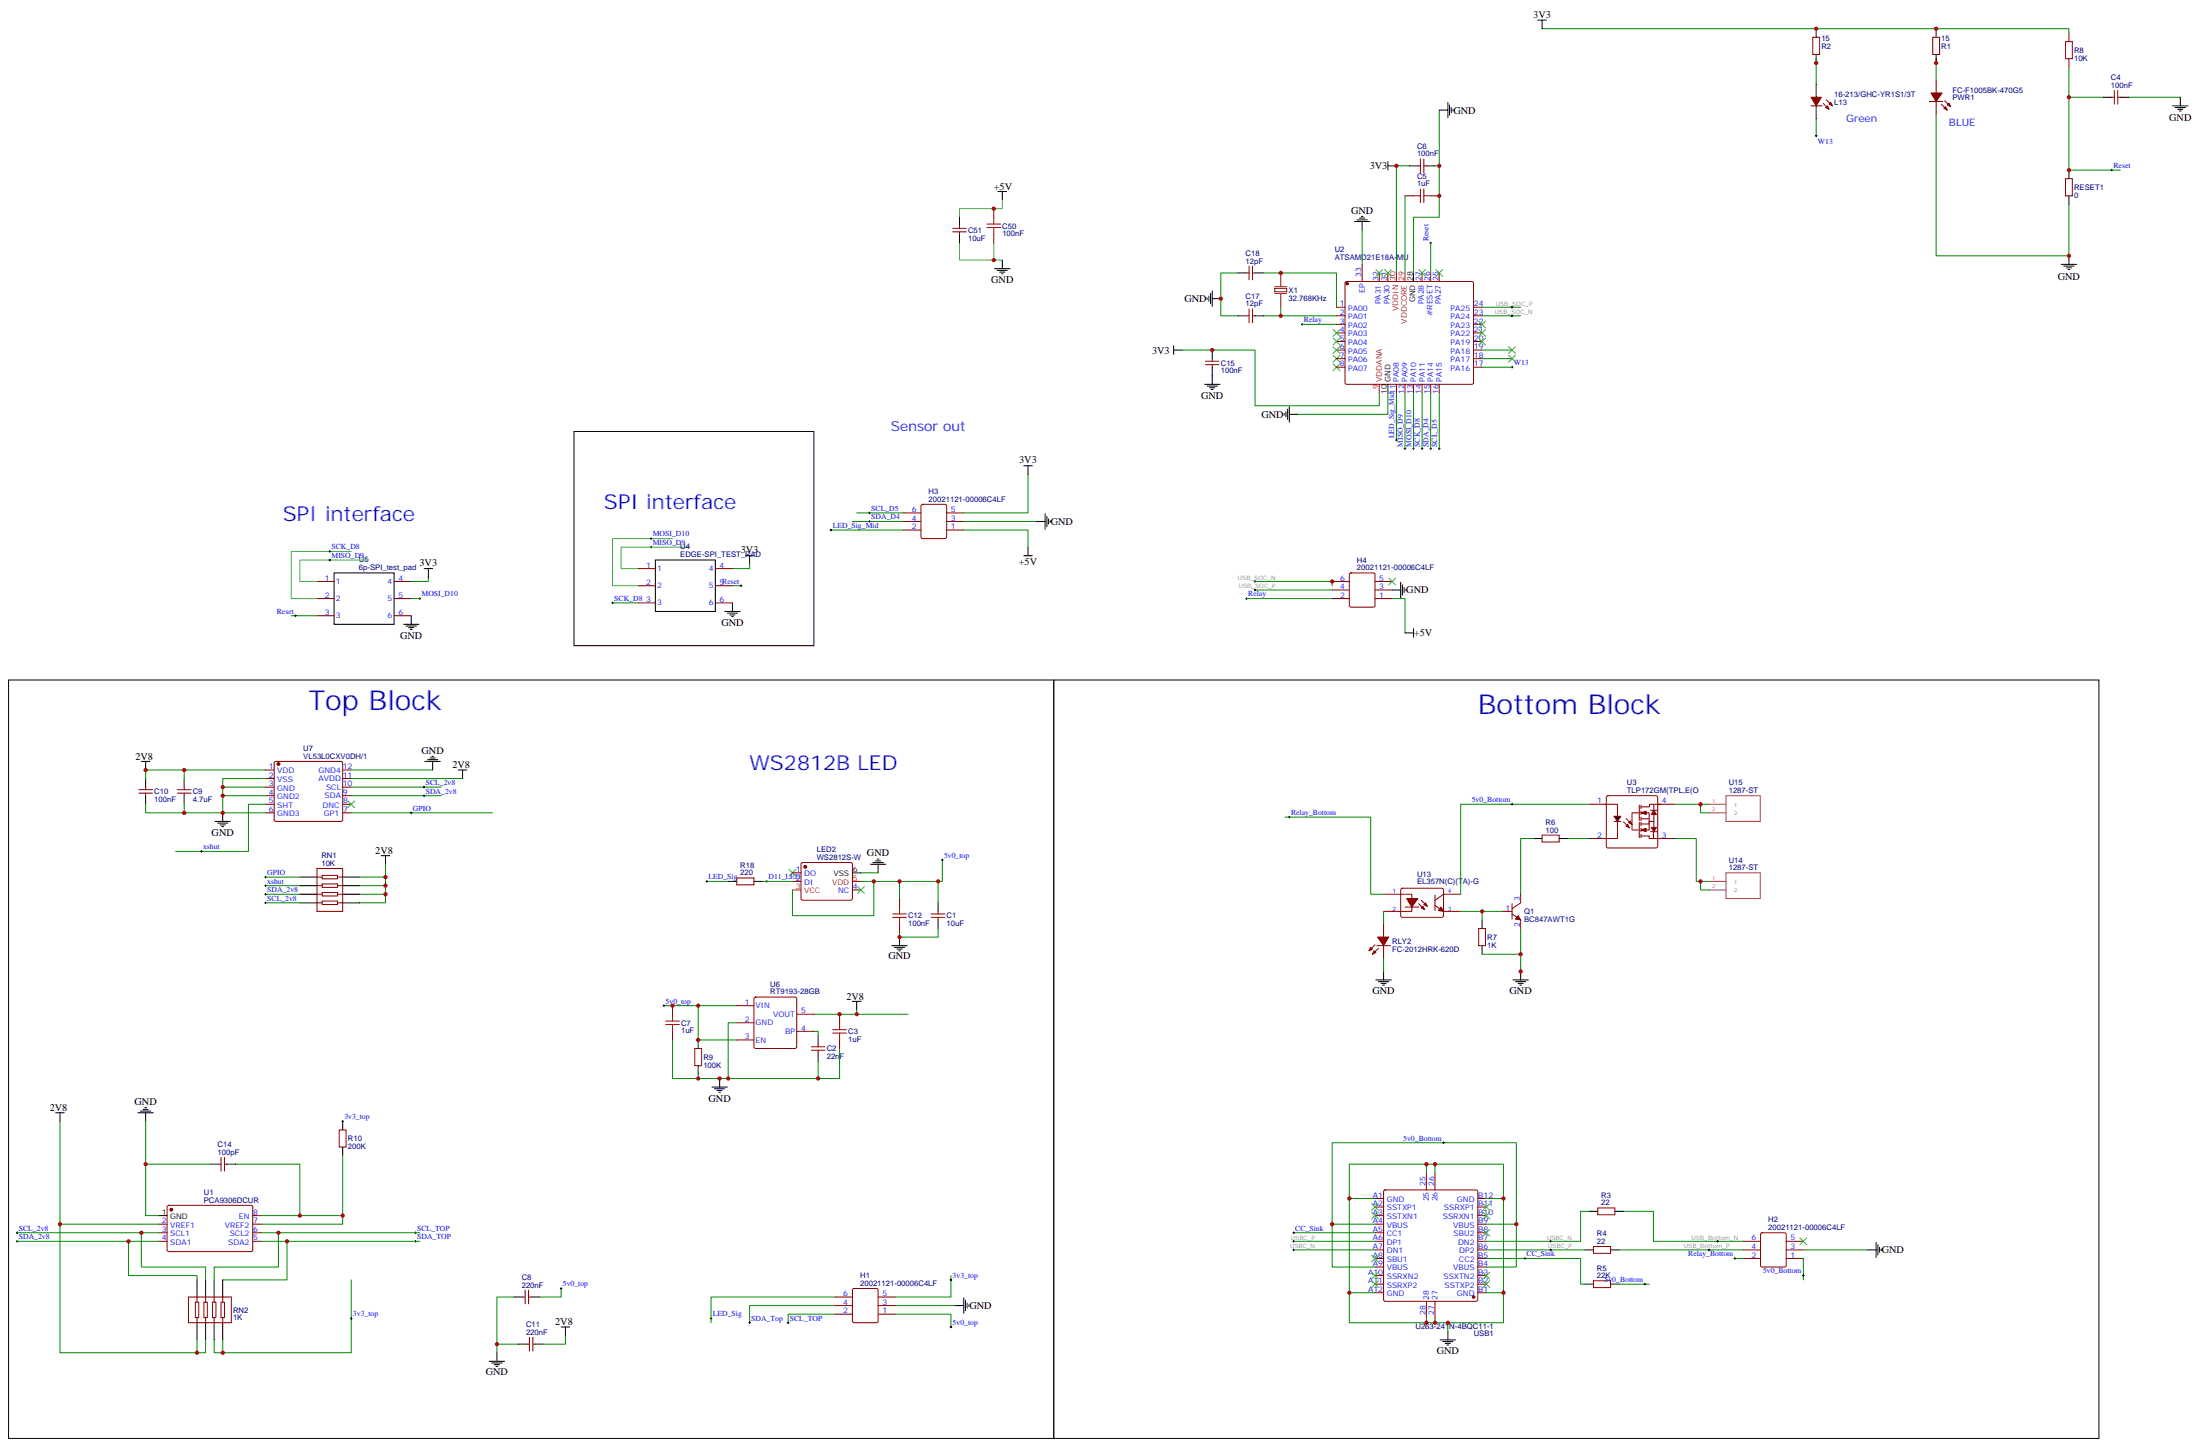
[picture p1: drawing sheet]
<svg xmlns="http://www.w3.org/2000/svg" width="906mm" height="596mm" viewBox="0 0 906 596" stroke-linecap="round" stroke-linejoin="round" font-family="sans-serif">
<g fill="none" stroke="#000" stroke-width=".41">
<path d="M633.2 8.3h3.6M635 8.3v3.5M747.9 11.8v3.5M797.3 11.8v3.5M747.9 22.4v3.5M747.9 34.7v5.3M797.3 22.4v3.5M592.7 45.3h3.5M596.2 42.2v6.3M596.9 43.2v4.2M597.6 44.3v2.1M598.3 45v.7"/>
<path d="M747.5 55.9h.7M747.9 43.6v5.3M747.9 55.6v.7M866.1 40h3.5M873.1 40h3.6M894.6 43.6h6.4M895.7 44.3h4.2M896.8 45h2.1M897.5 45.7h.7M897.8 40v3.6M411 78.8h3.5M412.7 78.8v3.6"/>
<path d="M571.5 66.5v3.5M571.5 68.3h3.5M580.3 68.3h3.5M587.4 68.3h3.5M852 70v3.6M869.2 70h.7M869.6 69.7v.7M395.1 89.4v3.6M395.1 96.5v3.5M557.7 91.2h6.4M558.8 90.5h4.2M559.9 89.8h2.1"/>
<path d="M560.6 89.1h.7M560.9 91.2v3.5M589.1 99.7v.7M852 80.6v3.5M409.6 110.6h6.3M410.6 111.3h4.3M411.7 112h2.1M412.4 112.7h.7M412.7 107.1v3.5M499.2 119.8v6.3M509.8 112.4h3.5M516.8 112.4h3.5"/>
<path d="M582.1 112.4v3.5M588.8 100h.7M848.8 108.8h6.3M849.8 109.5h4.3M850.9 110.2h2.1M851.6 110.9h.7M852 105.3v3.5M497.1 122.6v.7M497.8 121.9v2.1M498.5 120.8v4.3M499.2 122.9h3.5M509.8 130h3.5"/>
<path d="M516.8 130h3.5M535.9 133.5h.7M536.2 133.2v.7M622.3 130h.7M622.3 126.5h.7M622.7 126.1v.7M622.7 129.6v.8M483.3 144.1h3.5M483.3 142.3v3.6M496 158.2h6.4M497.1 158.9h4.2M498.1 159.6h2.1"/>
<path d="M499.2 144.1v3.5M499.2 151.2v7M571.5 158.2v3.5M622.3 151.2h.7M622.7 150.8v.7M236.4 177.6h98.7v88.2h-98.7zM498.8 160.3h.7M528.8 170.2v.7M529.5 169.5v2.1M530.2 168.5v4.2M530.9 167.4v6.3M530.9 170.6h3.6"/>
<path d="M421.6 191.7h3.5M423.3 191.7v3.6M574.7 181.2h.7M575 180.8v.7M578.2 184.7h.7M578.6 184.3v.7M581.7 184.7h.7M582.1 184.3v.7M585.3 184.7h.7M585.6 184.3v.7M588.8 184.7h.7M589.1 184.3v.7"/>
<path d="M592.3 184.7h.7M592.7 184.3v.7M341.8 218.2h.7M342.2 217.8v.7M357.7 211.1h.7M357.7 214.7h.7M358.1 210.8v.7M358.1 214.3v.7M426.9 214.7h3.5M430.4 211.5v6.3M431.1 212.5v4.3M431.8 213.6v2.1"/>
<path d="M432.5 214.3v.7M135.5 230.5h.7M135.5 227h.7M135.8 226.7v.7M135.8 230.2v.7M137.6 235.8h24.7v21.2h-24.7zM174.6 234.1h3.6M176.4 234.1v3.5M267.8 225.2h.7M267.8 221.7h.7M268.1 221.4v.7M268.1 224.9v.7"/>
<path d="M269.9 230.5h24.7v21.2h-24.7zM306.9 228.8h3.5M308.7 228.8v3.5M421.6 228.8h3.5M423.3 225.2v3.6M516.5 239.4h.7M516.8 239v.7M576.8 239.7v6.4M121.4 253.5h.7M121.7 253.1v.7M166.2 257h6.3M167.2 257.7h4.2"/>
<path d="M168.3 258.4h2.1M169 259.1h.7M169.3 253.5v3.5M172.5 246.4h.7M172.9 246.1v.7M251.9 248.2h.7M252.2 247.8v.7M298.4 251.7h6.4M299.5 252.4h4.2M300.6 253.1h2.1M301.3 253.8h.7M301.6 248.2v3.5"/>
<path d="M304.8 241.1h.7M305.2 240.8v.7M512.9 246.4h.7M513.3 246.1v.7M516.5 242.9h.7M516.8 242.5v.7M573.3 242.9h3.5M577.5 240.8v4.2M578.2 241.8v2.1M578.9 242.5v.7M582.1 258.8v3.5M3.5 279.9h430.4v312.2h-430.4z"/>
<path d="M433.9 279.9h430.4v312.2h-430.4zM578.6 260.5h3.5M58.2 313.4h3.5M60 313.4v3.6M175 313.4h6.3M176 312.7h4.3M177.1 312h2.1M177.8 311.3h.7M178.2 313.4v3.6M188.7 317h3.6M190.5 317v3.5M60 320.5v3.5"/>
<path d="M60 327.6v3.5M75.8 320.5v3.5M75.8 327.6v3.5M88.5 338.1h6.4M89.6 338.8h4.2M90.7 339.5h2.1M91.7 334.6v3.5M169 334.6h.7M169.3 334.3v.7M174.3 324h.7M174.3 327.6h.7M174.6 323.7v.7"/>
<path d="M174.6 327.2v.7M530.6 336.4h.7M530.9 336v.7M622.3 331.1h.7M622.7 330.7v.7M82.5 350.5h.8M82.9 350.1v.7M91.4 340.3h.7M157 352.2h3.5M158.7 352.2v3.6M351 359.3h3.5M358.4 355.8h6.4"/>
<path d="M359.5 355.1h4.2M360.5 354.4h2.2M361.2 353.7h.7M361.6 355.8v3.5M387.7 354h.7M388.1 353.7v.7M631.5 345.2h3.5M642.1 345.2h3.5M109 371.7h.7M109 368.1h.7M109 364.6h.7M109 361.1h.7"/>
<path d="M109.4 360.7v.7M109.4 364.2v.7M109.4 367.8v.7M109.4 371.3v.7M123.5 371.7h7M123.5 368.1h7M123.5 364.6h7M123.5 361.1h7M141.1 371.7h7.1M141.1 368.1h7.1M141.1 364.6h7.1M141.1 361.1h7.1"/>
<path d="M290.7 362.8h.7M291 362.5v.7M299.9 362.8h3.5M310.4 362.8h3.6M315.4 362.8h.7M315.7 362.5v.7M386.3 371.7v3.5M386.3 378.7v3.5M610.3 378.7v3.5M367.2 389.3h6.4M368.3 390h4.2M369.4 390.7h2.1"/>
<path d="M370.1 391.4h.7M370.4 385.8v3.5M569.7 399.9v3.5M610.3 389.3v3.5M626.2 399.9v3.5M273 414h.8M273.4 413.6v.7M351 412.2h3.5M352.8 412.2v3.5M566.6 403.4h6.3M567.6 404.1h4.3M568.7 404.8h2.1"/>
<path d="M569.4 405.5h.7M623 403.4h6.4M624.1 404.1h4.2M625.1 404.8h2.1M625.8 405.5h.7M287.5 428.1v3.5M287.5 438.7v3.5M336.9 426.3v3.6M336.9 433.4v3.5M22.9 458.1h3.6M24.7 458.1v3.5M56.8 458.1h6.3"/>
<path d="M57.9 457.4h4.2M58.9 456.7h2.1M59.6 456h.7M60 458.1v3.5M293.2 447.5h6.3M294.2 448.2h4.2M295.3 448.9h2.1M296 449.6h.7M296.3 444v3.5M86.4 479.2h3.6M93.5 479.2h3.5M140.8 461.6h.7"/>
<path d="M141.1 461.3v3.8M141.1 472.2v3.5M594.1 470.4h.7M594.4 470.1v.7M654.4 498.7h3.5M665 498.7h3.5M6.7 511h.7M6.7 507.5h.7M7.1 507.1v.7M7.1 510.6v.8M65.3 500.4h3.5M170.7 511h.7"/>
<path d="M170.7 507.5h.7M171.1 507.1v.7M171.1 510.6v.8M532.3 514.5h.7M532.3 511h.7M532.3 507.5h.7M532.7 507.1v.7M532.7 510.6v.8M532.7 514.2v.7M627.6 518.1h.7M627.9 517.7v.7M638.2 514.5h.7"/>
<path d="M638.2 511h.7M638.5 510.6v.8M638.5 514.2v.7M652.6 514.5h3.6M663.2 514.5h3.5M703.4 514.5h.7M703.8 514.2v.7M707 511h.7M707.3 510.6v.8M714 518.1h.7M714.4 517.7v.7M769.1 514.5h3.5"/>
<path d="M772.6 511.4v6.3M773.3 512.4v4.2M774 513.5v2.1M774.7 514.2v.7M81.1 526.9v7M84.7 526.9v7M88.2 526.9v7M91.7 526.9v7M211.7 533.9h3.5M218.7 533.9h3.5M230.7 530.4h.7M231.1 530v.8"/>
<path d="M391.2 526.9h.7M391.6 526.5v.7M393.3 537.5h3.6M396.9 534.3v6.3M397.6 535.3v4.3M398.3 536.4v2.1M399 537.1v.7M652.6 528.6h3.6M663.2 528.6h3.5M677 528.6h.7M677.3 528.3v.7M742.2 525.1h.7"/>
<path d="M742.6 524.8v.7M81.1 544.5v7.1M84.7 544.5v7.1M88.2 544.5v7.1M91.7 544.5v7.1M144.3 542.7h.7M144.6 542.4v.7M204.6 556.9v3.5M213.4 553.3h3.6M220.5 553.3h3.5M231.1 546.3h3.5M232.8 546.3v3.5"/>
<path d="M292.5 542.7h.7M292.8 542.4v.7M308.3 544.5h.7M308.7 544.2v.7M324.2 544.5h.7M324.6 544.2v.7M391.2 546.3h.7M391.6 545.9v.7M593 551.6h6.4M594.1 552.3h4.2M595.1 553h2.2M595.8 553.7h.7"/>
<path d="M596.2 548v3.6M201.4 560.4h6.4M202.5 561.1h4.2M203.6 561.8h2.1M204.3 562.5h.7"/>
</g>
<g fill="none" stroke="#008700" stroke-width=".41">
<path d="M635 11.8h217v1.8M747.9 24.2v10.5M797.3 24.2v8.8M852 27.7v12.3h14.1M592.7 45.3v23M747.9 48.9v7M797.3 47.1v58.2h54.7v-21.2M852 40v30h21.1M876.7 40h21.1M580.3 68.3h-5.3v44.1M590.9 68.3h1.8v21.1h-10.6v23M560.9 94.7v14.1"/>
<path d="M578.6 80.6v31.8M509.8 112.4h-7.1v17.6h7.1M520.3 112.4h30v14.1M589.1 100v12.4M520.3 130h30M527.4 126.5v3.5M536.2 133.5h14.1M610.3 130h15.9M610.3 126.5h15.9M486.8 144.1h30v22.9h51.2v-5.3M610.3 144.1h12.4M610.3 147.6h12.4"/>
<path d="M610.3 151.2h12.4M571.5 161.7v8.9h-37M575 161.7v19.5M578.6 161.7v23M582.1 161.7v23M585.6 161.7v23M589.1 161.7v23M592.7 161.7v23M423.3 195.3v15.8h-26.4M342.2 218.2h30M351 214.7h21.2M352.8 211.1h19.4"/>
<path d="M396.9 218.2h26.4v7M396.9 214.7h30M176.4 237.6v1.8h-7.1M308.7 232.3v1.8h-7.1M516.8 239.4h31.8v1.7M119.9 253.5h10.6M169.3 246.4h3.6M252.2 248.2h10.6M301.6 241.1h3.6M513.3 246.4h35.3M516.8 242.9h31.8M573.3 246.4h5.3v14.1"/>
<path d="M75.8 317v3.5M109.4 317h-49.4v3.5M144.6 317h33.6M60 331.1v3.5h31.7M75.8 331.1v3.5M91.7 327.6h17.7M91.7 324h17.7M109.4 320.5h-17.7v14.1h17.7M109.4 331.1h-7.1v19.4h-30M144.6 334.6h58.2M144.6 327.6h37.1M144.6 324h37.1"/>
<path d="M144.6 320.5h45.9M529.2 336.4h35.2v31.7h5.3M654.4 331.1h-52.9v37M689.7 331.1h14.1M700.3 331.1v3.5h3.5M158.7 355.8v5.3h-10.5M354.5 359.3h7.1M388.1 354v8.8h-33.6M631.5 345.2h-5.3v22.9M645.6 345.2h8.8M689.7 345.2h8.8v17.6h5.3M109.4 371.7h14.1"/>
<path d="M109.4 368.1h14.1M109.4 364.6h14.1M109.4 361.1h14.1M158.7 368.1v3.6h-10.5M158.7 364.6v3.5h-10.5M158.7 361.1v3.5h-10.5M291 362.8h8.9M314 362.8h12.3M359.8 362.8v14.1h-33.5v-10.5M370.4 362.8v7.1M386.3 362.8v8.9M569.7 375.2v5.3"/>
<path d="M601.5 375.2h17.6M610.3 375.2v3.5M700.3 362.8v3.6h3.5M386.3 382.2v3.6h-15.9v-1.8M569.7 394.6v5.3M610.3 392.8h15.9M626.2 382.2v18M273.4 414h14.1v14.1h15.9M287.5 414h15.9M335.1 417.5h17.7M352.8 415.7v1.8h21.1M276.9 428.1v15.9h10.6v-1.8"/>
<path d="M303.4 421h-3.5v23M335.1 424.6h1.8v1.7M336.9 436.9v7.1M345.7 431.6v12.4h-58.2M24.7 461.6v42.3h40.6M60 461.6v38.8h5.3M60 479.2h26.4M97 479.2h26.5v21.2h-15.9M141.1 475.7v28.2h-33.5M587.4 479.2v3.6M590.9 479.2v3.6M555.6 493.4h10.6"/>
<path d="M612.1 493.4h7v38.8M619.1 493.4v-14.2h-63.5v65.3h63.5v-12.3h-7M654.4 498.7h-3.5v12.3h-38.8M668.5 498.7h12.4v12.3h37M7.1 507.5h58.2M7.1 511h58.2M24.7 503.9v53h60v-5.3M52.9 511v14.1h28.2v1.8M58.2 507.5v14.1h26.5v5.3M107.6 507.5h65.3M107.6 511h65.3M114.7 507.5v14.1h-26.5v5.3"/>
<path d="M118.2 511v15.9h-26.5M123.5 500.4h17.6M532.7 507.5h33.5M532.7 514.5h33.5M532.7 511h33.5M548.6 503.9v17.7h17.6M566.2 503.9h-17.6v-33.5h75.8v33.5h-12.3M612.1 514.5h40.5M612.1 518.1h38.8v10.5h1.7M624.4 503.9v17.7h-12.3M666.7 514.5h51.2M714.4 518.1h3.5"/>
<path d="M742.6 514.5h26.5M742.6 518.1v8.8M144.6 526.9v30h-56.4v-5.3M211.7 533.9h-7.1v19.4M231.1 530.4v3.5h-8.9M344 537.5h-35.3v7M344 533.9h-51.2v10.6M368.7 537.5h24.6M391.6 525.1v8.8h-22.9M555.6 532.2h10.6M666.7 528.6h12.4M81.1 551.6v5.3"/>
<path d="M91.7 551.6v5.3M213.4 553.3h-8.8v3.6M232.8 549.8v3.5h-8.8M344 541h-19.4v3.5M368.7 541h22.9v5.3M587.4 542.7v1.8M590.9 542.7v1.8M596.2 544.5v3.5"/>
</g>
<g fill="none" stroke="#870000" stroke-width=".41">
<path d="M746.5 15.3h2.8v7.1h-2.8zM795.9 15.3h2.8v7.1h-2.8zM852 13.6v3.5M797.3 33v5.3M852 24.2v3.5M870.7 37.2v5.7M872.1 37.2v5.7M745.8 43.6h4.6M750.7 42.5l2.5 2.5M752.1 41.1l2.5 2.5M794.5 41.8h5.6M797.3 41.8v5.3"/>
<path d="M799.4 42.9l2.5 2.4M800.8 41.5l2.5 2.4M869.6 40h1.1M872.1 40h1M583.8 68.3h1.1M584.9 65.4v5.7M586.3 65.4v5.7M586.3 68.3h1.1M850.5 73.6h2.9v7h-2.9zM392.3 95.4h5.6M392.3 94h5.6M395.1 93v1"/>
<path d="M395.1 95.4v1.1M409.2 85.9v3.5M409.2 96.5v3.5M578.6 80.6h3.5M589.1 80.6h3.6M513.3 112.4h1M514.3 109.5v5.7M515.8 109.5v5.7M515.8 112.4h1M524.9 118.7h5v1.4h-5zM554.1 116.1l.5-.2 52 .2 .2 41.4-.3 .5-51.9 .2-.5-.2-.2-41.4zM560.9 108.8v7.1"/>
<path d="M568 112.4v3.5M571.5 112.4v3.5M585.6 112.4v3.5M589.1 112.4v3.5M592.7 112.4v3.5M513.3 130h1M514.3 127.2v5.6M515.8 127.2v5.6M515.8 130h1M550.3 130h3.6M550.3 126.5h3.6M550.3 133.5h3.6"/>
<path d="M550.3 137.1h3.6M606.8 130h3.5M606.8 126.5h3.5M606.8 133.5h3.5M606.8 137.1h3.5M496.4 150.1h5.6M496.4 148.7h5.6M499.2 147.6v1.1M499.2 150.1v1.1M550.3 140.6h3.6M550.3 144.1h3.6M550.3 147.6h3.6"/>
<path d="M550.3 151.2h3.6M575 158.2v3.5M578.6 158.2v3.5M582.1 158.2v3.5M585.6 158.2v3.5M589.1 158.2v3.5M592.7 158.2v3.5M606.8 140.6h3.5M606.8 144.1h3.5M606.8 147.6h3.5M606.8 151.2h3.5M372.2 218.2h7"/>
<path d="M372.2 214.7h7M372.2 211.1h7M379.5 207.8l.4-.2 9.7 .2 .2 13.2-.2 .5-9.7 .2-.5-.2-.2-13.2zM389.8 218.2h7.1M389.8 214.7h7.1M389.8 211.1h7.1M130.5 239.4h7.1M162.3 239.4h7M262.8 234.1h7.1M294.6 234.1h7M548.6 239.4h7M555.9 236l.4-.2 9.7 .2 .2 13.2-.2 .5-9.7 .2-.5-.2-.2-13.2z"/>
<path d="M566.2 239.4h7.1M130.5 246.4h7.1M130.5 253.5h7.1M162.3 246.4h7M162.3 253.5h7M262.8 241.1h7.1M262.8 248.2h7.1M294.6 241.1h7M294.6 248.2h7M548.6 246.4h7M548.6 242.9h7M566.2 246.4h7.1"/>
<path d="M566.2 242.9h7.1M109.4 317h3.5M113.1 313.6l27.3-.2 .5 .2 .2 23.8-.2 .5-27.3 .2-.5-.2-.2-23.8zM141.1 317h3.5M57.1 326.5h5.7M57.1 325.1h5.7M60 324v1.1M60 326.5v1.1M73 326.5h5.7M73 325.1h5.7M75.8 324v1.1M75.8 326.5v1.1"/>
<path d="M109.4 331.1h3.5M109.4 334.6h3.5M109.4 320.5h3.5M109.4 324h3.5M109.4 327.6h3.5M141.1 331.1h3.5M141.1 334.6h3.5M141.1 320.5h3.5M141.1 324h3.5M141.1 327.6h3.5M654.4 331.1h7.1M661.1 331.1h4.9v14.1h-11.6"/>
<path d="M661.7 327.8l.5-.2 20.2 .2 .2 20.6-.2 .5-20.2 .2-.5-.3-.2-20.5zM664.6 338.1h2.9M668.5 338.3l2.5 2.5M669.6 336.9l2.4 2.5M672 334.6v7.1M672.2 334.6h2.8M675 331.4v6.4M675 338.5v6.3M675.7 332.1h3.6v-1h1.7v2.8M675.7 334.6h3.4v3.5h1.9v-2.8M675.7 339.2h3.4v-1.1h1.9v2.9M675.7 337.1h3.4"/>
<path d="M675.7 331.4v1.4M675.7 333.9v1.4M675.7 336.4v1.4M675.7 338.5v1.4M679.1 338.1v3.6h-2.8M679.6 333.6h2.8M681.2 331.1h8.5M130.5 357.5h10.6v17.7h-10.6zM326.3 359.3h3.5M330.1 355.3l.5-.2 20.2 .2 .1 14.9-.6 .4-20-.1-.5-.6v-14.1zM635 343.8h7.1v2.8h-7.1zM672.2 341.7h2.8"/>
<path d="M675.7 344.1h3.4v1.1h10.6M675.7 341v1.4M675.7 343.4v1.4M679.6 342.4h2.8M680.9 342.4v2.8M130.5 368.1h2.1M130.5 371.7h2.1M130.5 361.1h2.1M130.5 364.6h2.1M132.6 360.4h6.4v1.4h-6.4zM132.6 363.9h6.4v1.4h-6.4zM132.6 367.4h6.4v1.4h-6.4z"/>
<path d="M132.6 370.9h6.4v1.5h-6.4zM139 368.1h2.1M139 371.7h2.1M139 361.1h2.1M139 364.6h2.1M303.4 361.4h7v2.8h-7zM326.3 362.8h3.5M351 366.4h3.5M370.4 369.9v3.5M383.5 377.6h5.6M383.5 376.2h5.6M386.3 375.2v1"/>
<path d="M386.3 377.6v1.1M569.7 368.1h11.7v7.1h-11.7M577 365.9l17-.2 .4 .7v10.8l-.7 .4h-16.5l-.4-.7v-10.5zM578.6 373.4h5.6M584.2 372l2.5 2.5M585.3 370.6l2.4 2.5M590.9 368.5v6.3M590.9 372.7l3.5 2.5h7.1M601.5 368.1h-7.1l-3.5 2.5M619.1 375.2h3.6M622.7 376.2l3.5 2.5v3.5M622.7 372v6.4"/>
<path d="M626.2 368.1v3.6l-3.5 2.4M370.4 380.5v3.5M566.2 388.9l-2.5 2.5M566.9 389.3h5.7M567.6 390.3l-2.5 2.5M569.7 380.5v5.3M569.7 389.3v5.3M608.9 382.2h2.8v7.1h-2.8zM276.9 414v3.5M303.4 414h7M310.7 410.7l.4-.2 16.8 .2 .2 20.2-.3 .5-16.7 .2-.4-.2-.3-20.2zM328.1 417.5h7"/>
<path d="M345.7 417.5v3.5M276.9 424.6v3.5M286.1 431.6h2.8v7.1h-2.8zM303.4 421h7M303.4 428.1h7M328.1 424.6h7M334.1 432.3h5.6M334.1 430.9h5.6M336.9 429.9v1M336.9 432.3v1.1M345.7 428.1v3.5M90 479.2h1"/>
<path d="M91 476.4v5.7M92.4 476.4v5.7M92.4 479.2h1.1M139.7 465.1h2.8v7.1h-2.8zM69 496.4l34.6-.2 .5 .7-.1 17.9-.6 .4h-34.2l-.4-.7v-17.6zM566.2 496.9h3.5M566.2 493.4h3.5M570 490l.4-.2 37.9 .2 .2 45-.2 .5-37.9 .2-.5-.2-.2-45zM587.4 482.8v7M590.9 482.8v7M608.5 496.9h3.6M608.5 493.4h3.6"/>
<path d="M657.9 497.2h7.1v2.9h-7.1zM65.3 511h3.5M65.3 507.5h3.5M65.3 503.9h3.5M104.1 511h3.5M104.1 507.5h3.5M104.1 503.9h3.5M104.1 500.4h3.5M566.2 518.1h3.5M566.2 514.5h3.5M566.2 511h3.5M566.2 507.5h3.5"/>
<path d="M566.2 503.9h3.5M566.2 500.4h3.5M608.5 518.1h3.6M608.5 514.5h3.6M608.5 511h3.6M608.5 507.5h3.6M608.5 503.9h3.6M608.5 500.4h3.6M656.2 513.1h7v2.8h-7zM717.9 518.1h7.1M717.9 514.5h7.1M717.9 511h7.1"/>
<path d="M725.2 507.7l.5-.2 9.6 .2 .2 13.2-.2 .5-9.6 .2-.5-.3-.2-13.1zM735.5 518.1h7.1M735.5 514.5h7.1M735.5 511h7.1M77.6 533.9h17.6v10.6h-17.6zM80.4 536h1.4v6.4h-1.4zM81.1 533.9v2.1M84 536h1.4v6.4h-1.4zM84.7 533.9v2.1M87.5 536h1.4v6.4h-1.4zM88.2 533.9v2.1M91 536h1.4v6.4h-1.4z"/>
<path d="M91.7 533.9v2.1M215.2 533.9h1.1M216.3 531.1v5.7M217.7 533.9h1M217.7 531.1v5.7M344 537.5h7M344 533.9h7M351.2 530.6l.5-.2 9.7 .2 .2 13.2-.2 .5-9.7 .2-.5-.2-.2-13.2zM361.6 537.5h7.1M361.6 533.9h7.1M566.2 532.2h3.5M566.2 528.6h3.5"/>
<path d="M566.2 525.1h3.5M566.2 521.6h3.5M587.4 535.7v7M590.9 535.7v7M608.5 532.2h3.6M608.5 528.6h3.6M608.5 525.1h3.6M608.5 521.6h3.6M656.2 527.2h7v2.8h-7zM81.1 542.4v2.1M84.7 542.4v2.1M88.2 542.4v2.1"/>
<path d="M91.7 542.4v2.1M217 553.3h1M218 550.5v5.7M219.4 550.5v5.7M219.4 553.3h1.1M344 541h7M361.6 541h7.1"/>
</g>
<g fill="#870000" stroke="#870000" stroke-width=".41">
<path d="M565.9 391.4l.7 .7-1.5 .7z"/>
<path d="M564.4 390l.7 .7-1.4 .7z"/>
<path d="M567.3 385.8h4.6l-2.2 3.5z"/>
<path d="M593.4 373.4l1 1.8-2.1-.4z"/>
<path d="M585.3 373.8l.7-.7 .7 1.4z"/>
<path d="M586.3 372.4l.7-.7 .7 1.4z"/>
<path d="M579.3 369.9h4.5l-2.4 3.5z"/>
<path d="M625.1 376.9l1.1 1.8-2.1-.3z"/>
<path d="M800.5 44.6l.7-.7 .7 1.4z"/>
<path d="M801.9 43.2l.7-.7 .7 1.4z"/>
<path d="M795.2 38.3h4.5l-2.4 3.5z"/>
<path d="M745.8 40h4.2l-2.1 3.6z"/>
<path d="M751.8 44.3l.7-.7 .7 1.4z"/>
<path d="M753.9 42.2l.7 1.4-1.4-.7z"/>
<path d="M670.3 339.4l.7 1.4-1.4-.7z"/>
<path d="M671.3 338l.7 1.4-1.4-.7z"/>
<path d="M675.7 334.6l2.2-.7v1.4z"/>
<path d="M681 333.6l1.1 1.7h-2.1z"/>
<path d="M675.7 341.7l2.2-.7v1.4z"/>
<path d="M680 340.6h2.1l-1.1 1.8z"/>
<circle cx="606.8" cy="533.9" r=".53"/>
<circle cx="554.7" cy="116.8" r=".53"/>
<circle cx="331.6" cy="356.8" r=".53"/>
<circle cx="70.6" cy="497.9" r=".53"/>
<circle cx="114.7" cy="314.5" r=".53"/>
</g>
<path d="M703.8 331.1h6.9M703.8 334.6h6.9M710.7 327.6h14.1v10.5h-14.1zM710.7 359.3h14.1v10.6h-14.1zM703.8 362.8h6.9M703.8 366.4h6.9" fill="none" stroke="#a64a4a" stroke-width=".41"/>
<g fill="none" stroke="#3c3" stroke-width=".41">
<path d="M566.6 110.9l2.8 2.9M569.4 110.9l-2.8 2.9M570.1 110.9l2.8 2.9M572.9 110.9l-2.8 2.9M584.2 110.9l2.8 2.9M587 110.9l-2.8 2.9M591.3 110.9l2.8 2.9M594.1 110.9l-2.8 2.9M548.9 139.2l2.8 2.8M548.9 135.6l2.8 2.9M551.7 139.2l-2.8 2.8M551.7 135.6l-2.8 2.9"/>
<path d="M608.9 132.1l2.8 2.8M608.9 135.6l2.8 2.9M608.9 139.2l2.8 2.8M611.7 132.1l-2.8 2.8M611.7 135.6l-2.8 2.9M611.7 139.2l-2.8 2.8M548.9 149.8l2.8 2.8M548.9 146.2l2.8 2.8M548.9 142.7l2.8 2.8M551.7 149.8l-2.8 2.8M551.7 146.2l-2.8 2.8M551.7 142.7l-2.8 2.8"/>
<path d="M621.2 142.7l2.9 2.8M621.2 146.2l2.9 2.8M624.1 142.7l-2.9 2.8M624.1 146.2l-2.9 2.8M571.9 237.9l2.8 2.9M574.7 237.9l-2.8 2.9M143.2 329.7l2.8 2.8M146 329.7l-2.8 2.8M324.9 357.9l2.8 2.8M327.7 357.9l-2.8 2.8M353.1 364.9l2.9 2.9M356 364.9l-2.9 2.9"/>
<path d="M564.8 495.5l2.8 2.8M564.8 499l2.8 2.8M567.6 495.5l-2.8 2.8M567.6 499l-2.8 2.8M610.7 499l2.8 2.8M610.7 495.5l2.8 2.8M613.5 499l-2.8 2.8M613.5 495.5l-2.8 2.8M564.8 516.6l2.8 2.9M567.6 516.6l-2.8 2.9M610.7 506.1l2.8 2.8M613.5 506.1l-2.8 2.8"/>
<path d="M741.2 509.6l2.8 2.8M744 509.6l-2.8 2.8M564.8 523.7l2.8 2.8M564.8 527.2l2.8 2.8M567.6 523.7l-2.8 2.8M567.6 527.2l-2.8 2.8M610.7 523.7l2.8 2.8M610.7 527.2l2.8 2.8M613.5 523.7l-2.8 2.8M613.5 527.2l-2.8 2.8"/>
</g>
<path d="M412.7 82.4v3.5h-17.6v3.5M395.1 100v7.1h17.6M409.2 100v7.1M144.6 227h-24.7v19.4h10.6M151.7 230.5h-28.2v8.9h7M276.9 221.7h-24.7v19.4h10.6M284 225.2h-28.2v8.9h7" fill="none" stroke="#4aa64a" stroke-width=".41"/>
<g fill="none" stroke="#a10000" stroke-width=".41">
<path d="M850.5 17.1h2.9v7.1h-2.9zM584.9 77.8v5.6M586.3 77.8v5.6M406.4 93.7h5.6M406.4 92.3h5.6M409.2 89.4v2.9M409.2 93.7v2.8M582.1 80.6h2.8M586.3 80.6h2.8M367.6 377.6h5.6M367.6 376.2h5.6M370.4 373.4v2.8"/>
<path d="M370.4 377.6v2.9M276.9 417.5v2.8M274.1 421.7h5.7M274.1 420.3h5.7M276.9 421.7v2.9M342.9 425.3h5.6M342.9 423.9h5.6M345.7 421v2.9M345.7 425.3v2.8"/>
</g>
<path d="M524.9 118h5M527.4 112.4v5.6M524.9 120.8h5M527.4 120.8v5.7" fill="none" stroke="#8c2424" stroke-width=".41"/>
<path d="M575 112.4v3.5M578.6 112.4v3.5M568 158.2v3.5M326.3 366.4h3.5M351 362.8h3.5" fill="none" stroke="#f00" stroke-width=".41"/>
<path d="M664.6 336h2.9l-1.5 2.1z" fill="#000" stroke="#870000" stroke-width=".41"/>
<g fill="#c00">
<circle cx="610.3" cy="375.2" r=".88"/>
<circle cx="626.2" cy="392.8" r=".88"/>
<circle cx="700.3" cy="331.1" r=".88"/>
<circle cx="626.2" cy="399.9" r=".88"/>
<circle cx="852" cy="105.3" r=".88"/>
<circle cx="852" cy="70" r=".88"/>
<circle cx="852" cy="40" r=".88"/>
<circle cx="797.3" cy="11.8" r=".88"/>
<circle cx="797.3" cy="25.9" r=".88"/>
<circle cx="409.2" cy="107.1" r=".88"/>
<circle cx="527.4" cy="130" r=".88"/>
<circle cx="527.4" cy="112.4" r=".88"/>
<circle cx="502.7" cy="122.9" r=".88"/>
<circle cx="409.2" cy="85.9" r=".88"/>
<circle cx="619.1" cy="532.2" r=".88"/>
<circle cx="624.4" cy="503.9" r=".88"/>
<circle cx="619.1" cy="493.4" r=".88"/>
<circle cx="587.4" cy="479.2" r=".88"/>
<circle cx="590.9" cy="479.2" r=".88"/>
<circle cx="596.2" cy="544.5" r=".88"/>
<circle cx="590.9" cy="544.5" r=".88"/>
<circle cx="587.4" cy="544.5" r=".88"/>
<circle cx="555.6" cy="532.2" r=".88"/>
<circle cx="555.6" cy="493.4" r=".88"/>
<circle cx="548.6" cy="503.9" r=".88"/>
<circle cx="548.6" cy="239.4" r=".88"/>
<circle cx="575" cy="68.3" r=".88"/>
<circle cx="592.7" cy="68.3" r=".88"/>
<circle cx="592.7" cy="80.6" r=".88"/>
<circle cx="499.2" cy="144.1" r=".88"/>
<circle cx="747.9" cy="25.9" r=".88"/>
<circle cx="747.9" cy="11.8" r=".88"/>
<circle cx="700.3" cy="362.8" r=".88"/>
<circle cx="370.4" cy="385.8" r=".88"/>
<circle cx="386.3" cy="362.8" r=".88"/>
<circle cx="359.8" cy="362.8" r=".88"/>
<circle cx="287.5" cy="428.1" r=".88"/>
<circle cx="287.5" cy="414" r=".88"/>
<circle cx="276.9" cy="414" r=".88"/>
<circle cx="287.5" cy="444" r=".88"/>
<circle cx="336.9" cy="444" r=".88"/>
<circle cx="299.9" cy="444" r=".88"/>
<circle cx="296.3" cy="444" r=".88"/>
<circle cx="91.7" cy="556.9" r=".88"/>
<circle cx="118.2" cy="511" r=".88"/>
<circle cx="114.7" cy="507.5" r=".88"/>
<circle cx="81.1" cy="556.9" r=".88"/>
<circle cx="24.7" cy="503.9" r=".88"/>
<circle cx="52.9" cy="511" r=".88"/>
<circle cx="58.2" cy="507.5" r=".88"/>
<circle cx="158.8" cy="368.1" r=".88"/>
<circle cx="158.8" cy="364.6" r=".88"/>
<circle cx="158.8" cy="361.1" r=".88"/>
<circle cx="204.6" cy="553.3" r=".88"/>
<circle cx="345.7" cy="417.5" r=".88"/>
<circle cx="352.8" cy="417.5" r=".88"/>
<circle cx="60" cy="479.2" r=".88"/>
<circle cx="141.1" cy="500.4" r=".88"/>
<circle cx="123.5" cy="500.4" r=".88"/>
<circle cx="91.7" cy="327.6" r=".88"/>
<circle cx="91.7" cy="324" r=".88"/>
<circle cx="91.7" cy="334.6" r=".88"/>
<circle cx="75.8" cy="334.6" r=".88"/>
<circle cx="75.8" cy="317" r=".88"/>
<circle cx="60" cy="317" r=".88"/>
<circle cx="370.4" cy="362.8" r=".88"/>
</g>
<g font-size="11.3" fill="#00f">
<text x="127" y="292.3">Top Block</text>
<text x="608.5" y="294">Bottom Block</text>
</g>
<g font-size="8.5" fill="#00f">
<text x="248.7" y="209.4">SPI interface</text>
<text x="116.4" y="214.7">SPI interface</text>
<text x="308.7" y="317">WS2812B LED</text>
</g>
<text font-size="5.6" fill="#00f" x="366.9" y="177.6">Sensor out</text>
<g font-size="4.2">
<text x="631.4" y="7.2">3V3</text>
<text x="598.5" y="46.7">GND</text>
<text x="893.2" y="49.6">GND</text>
<text x="564" y="69.7">3V3</text>
<text x="409.2" y="78.1">+5V</text>
<text x="556.3" y="88">GND</text>
<text x="408.2" y="116.7">GND</text>
<text x="847.4" y="115.2">GND</text>
<text x="487.7" y="124.4">GND</text>
<text x="474.4" y="145.5">3V3</text>
<text x="494.6" y="164.3">GND</text>
<text x="519.5" y="172">GND</text>
<text x="419.7" y="190.6">3V3</text>
<text x="432.7" y="216.1">GND</text>
<text x="305" y="227.7">3V3</text>
<text x="172.7" y="233">3V3</text>
<text x="419.6" y="232.7">+5V</text>
<text x="579.1" y="244.3">GND</text>
<text x="297" y="257.8">GND</text>
<text x="164.7" y="263.1">GND</text>
<text x="582.3" y="262">+5V</text>
<text x="173.6" y="310.2">GND</text>
<text x="55.7" y="312.7">2V8</text>
<text x="186.3" y="316.3">2V8</text>
<text x="87.1" y="344.2">GND</text>
<text x="154.5" y="351.5">2V8</text>
<text x="357" y="352.6">GND</text>
<text x="365.8" y="394.9">GND</text>
<text x="348.5" y="411.5">2V8</text>
<text x="565.1" y="409">GND</text>
<text x="621.6" y="409">GND</text>
<text x="55.4" y="454.9">GND</text>
<text x="291.8" y="453.5">GND</text>
<text x="20.5" y="457.4">2V8</text>
<text x="774.9" y="515.9">GND</text>
<text x="399.2" y="538.9">GND</text>
<text x="228.6" y="545.6">2V8</text>
<text x="591.6" y="557.2">GND</text>
<text x="200" y="566">GND</text>
</g>
<g font-size="4.2" fill="#00f">
<text x="760.2" y="50.3">Green</text>
<text x="802.6" y="52">BLUE</text>
</g>
<g font-size="3.2" fill="#000080">
<text x="750" y="17">15</text>
<text x="799.4" y="17">15</text>
<text x="750" y="20.2">R2</text>
<text x="799.4" y="20.2">R1</text>
<text x="854.1" y="21.8">R8</text>
<text x="854.1" y="25">10K</text>
<text x="869.2" y="33">C4</text>
<text x="755.3" y="39.9">16-213/GHC-YR1S1/3T</text>
<text x="804" y="38.2">FC-F1005BK-470G5</text>
<text x="804" y="41.4">PWR1</text>
<text x="869.2" y="36.2">100nF</text>
<text x="755.3" y="43.1">L13</text>
<text x="583.5" y="64.4">100nF</text>
<text x="583.5" y="61.2">C6</text>
<text x="583.5" y="76.7">1uF</text>
<text x="583.5" y="73.6">C5</text>
<text x="854.1" y="81.4">0</text>
<text x="854.1" y="78.3">RESET1</text>
<text x="398.6" y="95.9">C51</text>
<text x="412.7" y="94.1">C50</text>
<text x="398.6" y="99">10uF</text>
<text x="412.7" y="97.3">100nF</text>
<text x="512.9" y="105.3">C18</text>
<text x="549.6" y="107.1">ATSAMD21E18A-MU</text>
<text x="549.6" y="103.9">U2</text>
<text x="512.9" y="108.5">12pF</text>
<text x="512.9" y="122.9">C17</text>
<text x="530.6" y="123.7">32.768KHz</text>
<text x="530.7" y="120.5">X1</text>
<text x="512.9" y="126.1">12pF</text>
<text x="502.7" y="153.7">100nF</text>
<text x="502.7" y="150.5">C15</text>
<text x="382.4" y="203.4">H3</text>
<text x="382.4" y="206.6">20021121-00006C4LF</text>
<text x="280.1" y="226.1">U4</text>
<text x="147.8" y="231.5">U5</text>
<text x="280.1" y="229.2">EDGE-SPI_TEST_PAD</text>
<text x="558.8" y="231.6">H4</text>
<text x="147.8" y="234.7">6p-SPI_test_pad</text>
<text x="558.8" y="234.8">20021121-00006C4LF</text>
<text x="124.9" y="309.1">U7</text>
<text x="124.9" y="312.3">VL53L0CXV0DH/1</text>
<text x="669.9" y="323.1">U3</text>
<text x="711.9" y="323.3">U15</text>
<text x="63.5" y="326.9">C10</text>
<text x="79.4" y="326.9">C9</text>
<text x="669.9" y="326.3">TLP172GM(TPL,E(O</text>
<text x="711.9" y="326.5">1287-ST</text>
<text x="63.5" y="330.1">100nF</text>
<text x="79.4" y="330.1">4.7uF</text>
<text x="636.4" y="339.5">R6</text>
<text x="636.4" y="342.7">100</text>
<text x="132.4" y="353.1">RN1</text>
<text x="336.3" y="350.9">LED2</text>
<text x="132.4" y="356.5">10K</text>
<text x="304.8" y="357.2">R18</text>
<text x="336.3" y="354">WS2812S-W</text>
<text x="711.9" y="358.2">1287-ST</text>
<text x="711.9" y="355.1">U14</text>
<text x="304.8" y="360.4">220</text>
<text x="583.5" y="364.1">EL357N(C)(TA)-G</text>
<text x="583.5" y="360.9">U13</text>
<text x="627.6" y="376.3">Q1</text>
<text x="373.9" y="378.1">C12</text>
<text x="373.9" y="381.2">100nF</text>
<text x="389.8" y="381.2">10uF</text>
<text x="389.8" y="378.1">C1</text>
<text x="627.6" y="379.5">BC847AWT1G</text>
<text x="573.3" y="388.7">RLY2</text>
<text x="612.4" y="386.9">R7</text>
<text x="573.3" y="391.8">FC-2012HRK-620D</text>
<text x="612.4" y="390.1">1K</text>
<text x="317.1" y="406.1">U6</text>
<text x="317.1" y="409.3">RT9193-28GB</text>
<text x="280.5" y="425.3">1uF</text>
<text x="280.5" y="422.2">C7</text>
<text x="349.3" y="425.7">C3</text>
<text x="349.2" y="428.9">1uF</text>
<text x="289.6" y="436.3">R9</text>
<text x="340.4" y="435.9">22nF</text>
<text x="340.4" y="432.7">C2</text>
<text x="289.6" y="439.4">100K</text>
<text x="89.6" y="472.2">C14</text>
<text x="143.2" y="473">200K</text>
<text x="143.2" y="469.8">R10</text>
<text x="89.6" y="475.4">100pF</text>
<text x="83.9" y="491.8">U1</text>
<text x="83.9" y="495.1">PCA9306DCUR</text>
<text x="659.4" y="496.2">22</text>
<text x="659.4" y="493">R3</text>
<text x="728.1" y="503.2">H2</text>
<text x="657.6" y="508.9">R4</text>
<text x="728.1" y="506.4">20021121-00006C4LF</text>
<text x="657.6" y="512.1">22</text>
<text x="214.8" y="526.9">C8</text>
<text x="354.2" y="526.2">H1</text>
<text x="657.6" y="526.2">22K</text>
<text x="657.6" y="523.1">R5</text>
<text x="214.8" y="530">220nF</text>
<text x="354.2" y="529.3">20021121-00006C4LF</text>
<text x="96" y="543.6">1K</text>
<text x="96" y="540.4">RN2</text>
<text x="216.6" y="549.5">220nF</text>
<text x="216.6" y="546.3">C11</text>
<text x="582.9" y="547">U263-241N-4BQC11-1</text>
<text x="606.9" y="550.1">USB1</text>
</g>
<g font-size="3.2" fill="#00f">
<text x="748.6" y="59.3">W13</text>
<text x="870.3" y="69.1">Reset</text>
<text x="588.3" y="99.3" transform="rotate(-90 588.3 99.3)">Reset</text>
<text x="560.6" y="114.1" transform="rotate(-90 560.6 114.1)">33</text>
<text x="567.6" y="115.7" transform="rotate(-90 567.6 115.7)">32</text>
<text x="571.1" y="115.7" transform="rotate(-90 571.1 115.7)">31</text>
<text x="585.3" y="115.7" transform="rotate(-90 585.3 115.7)">27</text>
<text x="588.8" y="115.7" transform="rotate(-90 588.8 115.7)">26</text>
<text x="592.3" y="115.7" transform="rotate(-90 592.3 115.7)">25</text>
<text x="562" y="120.5" transform="rotate(-90 562 120.5)">EP</text>
<text x="568.7" y="125.3" transform="rotate(-90 568.7 125.3)">PA31</text>
<text x="572.2" y="125.3" transform="rotate(-90 572.2 125.3)">PA30</text>
<text x="586.3" y="125.3" transform="rotate(-90 586.3 125.3)">PA28</text>
<text x="593.4" y="125.3" transform="rotate(-90 593.4 125.3)">PA27</text>
<text x="551.7" y="126.1">1</text>
<text x="551.7" y="129.6">2</text>
<text x="555.2" y="127.9">PA00</text>
<text x="555.2" y="131.4">PA01</text>
<text x="589.8" y="130.1" transform="rotate(-90 589.8 130.1)">#RESET</text>
<text x="597.4" y="131.4">PA24</text>
<text x="597.4" y="127.9">PA25</text>
<text x="607" y="129.6">23</text>
<text x="607" y="126.1">24</text>
<text x="536.9" y="132.6">Relay</text>
<text x="551.7" y="133.2">3</text>
<text x="551.7" y="136.7">4</text>
<text x="555.2" y="134.9">PA02</text>
<text x="597.4" y="134.9">PA23</text>
<text x="607" y="136.7">21</text>
<text x="607" y="133.2">22</text>
<text x="551.7" y="140.2">5</text>
<text x="551.7" y="143.8">6</text>
<text x="555.2" y="138.5">PA03</text>
<text x="555.2" y="142">PA04</text>
<text x="597.4" y="142">PA19</text>
<text x="597.4" y="138.5">PA22</text>
<text x="607" y="143.8">19</text>
<text x="607" y="140.2">20</text>
<text x="551.7" y="147.3">7</text>
<text x="555.2" y="145.5">PA05</text>
<text x="555.2" y="149">PA06</text>
<text x="597.4" y="149">PA17</text>
<text x="597.4" y="145.5">PA18</text>
<text x="607" y="147.3">18</text>
<text x="551.7" y="150.8">8</text>
<text x="555.2" y="152.6">PA07</text>
<text x="597.4" y="152.6">PA16</text>
<text x="607" y="150.8">17</text>
<text x="623.4" y="150.3">W13</text>
<text x="576.1" y="157.2" transform="rotate(-90 576.1 157.2)">PA08</text>
<text x="579.6" y="157.2" transform="rotate(-90 579.6 157.2)">PA09</text>
<text x="583.1" y="157.2" transform="rotate(-90 583.1 157.2)">PA10</text>
<text x="586.7" y="157.2" transform="rotate(-90 586.7 157.2)">PA11</text>
<text x="590.2" y="157.2" transform="rotate(-90 590.2 157.2)">PA14</text>
<text x="593.7" y="157.2" transform="rotate(-90 593.7 157.2)">PA15</text>
<text x="578.2" y="162.1" transform="rotate(-90 578.2 162.1)">12</text>
<text x="581.7" y="162.1" transform="rotate(-90 581.7 162.1)">13</text>
<text x="585.3" y="162.1" transform="rotate(-90 585.3 162.1)">14</text>
<text x="588.8" y="162.1" transform="rotate(-90 588.8 162.1)">15</text>
<text x="592.3" y="162.1" transform="rotate(-90 592.3 162.1)">16</text>
<text x="574.1" y="180.4" transform="rotate(-90 574.1 180.4)">LED_Sig_Mid11</text>
<text x="577.7" y="184" transform="rotate(-90 577.7 184)">MISO_D9</text>
<text x="581.2" y="184" transform="rotate(-90 581.2 184)">MOSI_D10</text>
<text x="584.7" y="184" transform="rotate(-90 584.7 184)">SCK_D8</text>
<text x="588.3" y="184" transform="rotate(-90 588.3 184)">SDA_D4</text>
<text x="591.8" y="184" transform="rotate(-90 591.8 184)">SCL_D5</text>
<text x="358.8" y="210.3">SCL_D5</text>
<text x="358.8" y="213.8">SDA_D4</text>
<text x="375.5" y="214.3">4</text>
<text x="375.5" y="210.8">6</text>
<text x="391.6" y="214.3">3</text>
<text x="391.6" y="210.8">5</text>
<text x="268.8" y="220.8">MOSI_D10</text>
<text x="342.9" y="217.3">LED_Sig_Mid</text>
<text x="375.5" y="217.8">2</text>
<text x="391.6" y="217.8">1</text>
<text x="136.5" y="226.1">SCK_D8</text>
<text x="268.8" y="224.4">MISO_D9</text>
<text x="136.5" y="229.7">MISO_D9</text>
<text x="266.1" y="233.7">1</text>
<text x="296.3" y="233.7">4</text>
<text x="133.8" y="239">1</text>
<text x="164" y="239">4</text>
<text x="270.6" y="235.1">1</text>
<text x="291.8" y="235.1">4</text>
<text x="551.8" y="239">6</text>
<text x="568" y="239">5</text>
<text x="138.3" y="240.4">1</text>
<text x="159.6" y="240.4">4</text>
<text x="173.6" y="245.5">MOSI_D10</text>
<text x="266.1" y="240.8">2</text>
<text x="270.6" y="242.2">2</text>
<text x="291.8" y="242.2">5</text>
<text x="296.3" y="240.8">5Reset</text>
<text x="514" y="245.5">Relay</text>
<text x="551.8" y="242.5">4</text>
<text x="568" y="242.5">3</text>
<text x="133.8" y="246.1">2</text>
<text x="138.3" y="247.5">2</text>
<text x="159.6" y="247.5">5</text>
<text x="164" y="246.1">5</text>
<text x="252.9" y="247.3">SCK_D8</text>
<text x="266.1" y="247.8">3</text>
<text x="270.6" y="249.2">3</text>
<text x="291.8" y="249.2">6</text>
<text x="296.3" y="247.8">6</text>
<text x="551.8" y="246.1">2</text>
<text x="568" y="246.1">1</text>
<text x="114" y="252.6">Reset</text>
<text x="133.8" y="253.1">3</text>
<text x="138.3" y="254.5">3</text>
<text x="159.6" y="254.5">6</text>
<text x="164" y="253.1">6</text>
<text x="110.7" y="316.6">1</text>
<text x="141.1" y="316.6">12</text>
<text x="110.7" y="320.1">2</text>
<text x="110.7" y="323.7">3</text>
<text x="114.2" y="318.4">VDD</text>
<text x="114.2" y="321.9">VSS</text>
<text x="131.1" y="318">GND4</text>
<text x="131.2" y="321.6">AVDD</text>
<text x="141.1" y="323.7">10</text>
<text x="141.1" y="320.1">11</text>
<text x="175.3" y="323.1">SCL_2v8</text>
<text x="110.7" y="327.2">4</text>
<text x="114.2" y="325.4">GND</text>
<text x="114.2" y="329">GND2</text>
<text x="133.6" y="328.6">SDA</text>
<text x="134.3" y="325.1">SCL</text>
<text x="141.1" y="327.2">9</text>
<text x="175.3" y="326.7">SDA_2v8</text>
<text x="110.7" y="330.7">5</text>
<text x="110.7" y="334.3">6</text>
<text x="114.2" y="332.5">SHT</text>
<text x="132.8" y="332.5">DNC</text>
<text x="141.3" y="334.3">7</text>
<text x="141.3" y="330.7">8</text>
<text x="170" y="333.7">GPIO</text>
<text x="531.6" y="335.5">Relay_Bottom</text>
<text x="606.1" y="330.2">5v0_Bottom</text>
<text x="657.7" y="330.7">1</text>
<text x="684.4" y="330.7">4</text>
<text x="114.2" y="336">GND3</text>
<text x="133.4" y="336">GP1</text>
<text x="657.7" y="344.8">2</text>
<text x="684.4" y="344.8">3</text>
<text x="83.6" y="349.6">xshut</text>
<text x="388.8" y="353.1">5v0_top</text>
<text x="327.7" y="359">1</text>
<text x="110.1" y="363.7">xshut</text>
<text x="110.1" y="360.2">GPIO</text>
<text x="291.7" y="362">LED_Sig</text>
<text x="316.4" y="362">D11_LED</text>
<text x="327.7" y="362.5">2</text>
<text x="331.2" y="360.7">DO</text>
<text x="331.2" y="364.2">DI</text>
<text x="110.1" y="370.8">SCL_2v8</text>
<text x="110.1" y="367.2">SDA_2v8</text>
<text x="345.1" y="367.8">NC</text>
<text x="351.2" y="366">4</text>
<text x="625.8" y="370.9" transform="rotate(-90 625.8 370.9)">3</text>
<text x="619.9" y="374.8">1</text>
<text x="625.8" y="381.4" transform="rotate(-90 625.8 381.4)">2</text>
<text x="274.1" y="413.1">5v0_top</text>
<text x="306.7" y="413.6">1</text>
<text x="311.1" y="415">VIN</text>
<text x="318.4" y="418.6">VOUT</text>
<text x="329.8" y="417.2">5</text>
<text x="306.7" y="420.7">2</text>
<text x="311.1" y="422.1">GND</text>
<text x="323.3" y="425.6">BP</text>
<text x="329.8" y="424.2">4</text>
<text x="306.7" y="427.7">3</text>
<text x="311.1" y="429.2">EN</text>
<text x="141.8" y="460.7">3v3_top</text>
<text x="577.8" y="469.5">5v0_Bottom</text>
<text x="587" y="488.1" transform="rotate(-90 587 488.1)">25</text>
<text x="590.5" y="488.1" transform="rotate(-90 590.5 488.1)">26</text>
<text x="565.4" y="493">A1</text>
<text x="565.4" y="496.5">A2</text>
<text x="571" y="494.8">GND</text>
<text x="588.4" y="494.6" transform="rotate(-90 588.4 494.6)">25</text>
<text x="592" y="494.6" transform="rotate(-90 592 494.6)">26</text>
<text x="600" y="494.8">GND</text>
<text x="608.7" y="496.5">B11</text>
<text x="608.7" y="493">B12</text>
<text x="66.6" y="503.6">2</text>
<text x="98.4" y="501.8">EN</text>
<text x="104.2" y="503.6">7</text>
<text x="104.2" y="500.1">8</text>
<text x="565.4" y="500.1">A3</text>
<text x="565.4" y="503.6">A4</text>
<text x="571" y="498.3">SSTXP1</text>
<text x="571" y="501.8">SSTXN1</text>
<text x="594.1" y="501.8">SSRXN1</text>
<text x="594.6" y="498.3">SSRXP1</text>
<text x="608.7" y="503.6">B9</text>
<text x="608.7" y="500.1">B10</text>
<text x="7.8" y="506.6">SCL_2v8</text>
<text x="66.6" y="507.1">3</text>
<text x="70.1" y="505.4">VREF1</text>
<text x="70.1" y="508.9">SCL1</text>
<text x="92.5" y="505.4">VREF2</text>
<text x="94.6" y="508.9">SCL2</text>
<text x="104.2" y="507.1">6</text>
<text x="171.8" y="506.6">SCL_TOP</text>
<text x="533.4" y="506.6">CC_Sink</text>
<text x="565.4" y="507.1">A5</text>
<text x="571" y="505.4">VBUS</text>
<text x="571" y="508.9">CC1</text>
<text x="598.4" y="505.4">VBUS</text>
<text x="598.6" y="508.9">SBU2</text>
<text x="608.7" y="507.1">B8</text>
<text x="7.8" y="510.1">SDA_2v8</text>
<text x="66.6" y="510.6">4</text>
<text x="70.1" y="512.4">SDA1</text>
<text x="94" y="512.4">SDA2</text>
<text x="104.2" y="510.6">5</text>
<text x="171.8" y="510.1">SDA_TOP</text>
<text x="565.4" y="510.6">A6</text>
<text x="565.4" y="514.2">A7</text>
<text x="571" y="512.4">DP1</text>
<text x="571" y="515.9">DN1</text>
<text x="600.4" y="512.4">DN2</text>
<text x="600.9" y="515.9">DP2</text>
<text x="608.7" y="514.2">B6</text>
<text x="608.7" y="510.6">B7</text>
<text x="721.2" y="514.2">4</text>
<text x="721.2" y="510.6">6</text>
<text x="737.3" y="514.2">3</text>
<text x="737.3" y="510.6">5</text>
<text x="565.4" y="517.7">A8</text>
<text x="565.4" y="521.2">A9</text>
<text x="571" y="519.5">SBU1</text>
<text x="600.8" y="519.5">CC2</text>
<text x="608.7" y="521.2">B4</text>
<text x="608.7" y="517.7">B5</text>
<text x="628.6" y="517.2">CC_Sink</text>
<text x="695.2" y="517.2">Relay_Bottom</text>
<text x="721.2" y="517.7">2</text>
<text x="737.3" y="517.7">1</text>
<text x="392.3" y="526">3v3_top</text>
<text x="563.4" y="524.8">A10</text>
<text x="571" y="523">VBUS</text>
<text x="571" y="526.5">SSRXN2</text>
<text x="594.4" y="526.5">SSXTN2</text>
<text x="598.4" y="523">VBUS</text>
<text x="608.7" y="524.8">B3</text>
<text x="660.8" y="527.8">5v0_Bottom</text>
<text x="726" y="524.2">5v0_Bottom</text>
<text x="231.8" y="529.5">5v0_top</text>
<text x="347.2" y="533.6">6</text>
<text x="363.4" y="533.6">5</text>
<text x="563.4" y="528.3">A11</text>
<text x="563.4" y="531.8">A12</text>
<text x="571" y="530">SSRXP2</text>
<text x="571" y="533.6">GND</text>
<text x="594.8" y="530">SSTXP2</text>
<text x="600" y="533.6">GND</text>
<text x="608.7" y="531.8">B1</text>
<text x="608.7" y="528.3">B2</text>
<text x="347.2" y="537.1">4</text>
<text x="363.4" y="537.1">3</text>
<text x="588.4" y="535" transform="rotate(-90 588.4 535)">28</text>
<text x="592" y="535" transform="rotate(-90 592 535)">27</text>
<text x="145.3" y="541.9">3v3_top</text>
<text x="293.5" y="541.9">LED_Sig</text>
<text x="309.4" y="543.6">SDA_Top</text>
<text x="325.3" y="543.6">SCL_TOP</text>
<text x="347.2" y="540.6">2</text>
<text x="363.4" y="540.6">1</text>
<text x="392.3" y="545.4">5v0_top</text>
<text x="587" y="541.5" transform="rotate(-90 587 541.5)">28</text>
<text x="590.5" y="541.5" transform="rotate(-90 590.5 541.5)">27</text>
</g>
<g font-size="3.2" fill="#f00">
<text x="574.7" y="115.7" transform="rotate(-90 574.7 115.7)">30</text>
<text x="578.2" y="115.7" transform="rotate(-90 578.2 115.7)">29</text>
<text x="575.7" y="128" transform="rotate(-90 575.7 128)">VDDIN</text>
<text x="579.3" y="133.2" transform="rotate(-90 579.3 133.2)">VDDCORE</text>
<text x="567.6" y="160.1" transform="rotate(-90 567.6 160.1)">9</text>
<text x="569" y="157.2" transform="rotate(-90 569 157.2)">VDDANA</text>
<text x="342.6" y="364.2">VDD</text>
<text x="351.2" y="362.5">5</text>
<text x="327.7" y="366">3</text>
<text x="331.2" y="367.8">VCC</text>
</g>
<g font-size="3.2">
<text x="581.7" y="115.7" transform="rotate(-90 581.7 115.7)">28</text>
<text x="582.8" y="124.5" transform="rotate(-90 582.8 124.5)">GND</text>
<text x="572.6" y="157.2" transform="rotate(-90 572.6 157.2)">GND</text>
<text x="571.1" y="162.1" transform="rotate(-90 571.1 162.1)">10</text>
<text x="351.2" y="359">6</text>
<text x="343.2" y="360.7">VSS</text>
<text x="66.6" y="500.1">1</text>
<text x="70.1" y="501.8">GND</text>
</g>
<g font-size="2.5" fill="#838383">
<text x="616" y="125.8">USB_SOC_P</text>
<text x="615.6" y="129.3">USB_SOC_N</text>
<text x="509.8" y="238.7">USB_SOC_N</text>
<text x="510.1" y="242.2">USB_SOC_P</text>
<text x="531.2" y="513.9">USBC_N</text>
<text x="531.6" y="510.3">USBC_P</text>
<text x="637" y="510.3">USBC_N</text>
<text x="637.4" y="513.9">USBC_P</text>
<text x="693.4" y="513.9">USB_Bottom_P</text>
<text x="696.6" y="510.3">USB_Bottom_N</text>
</g>
<g font-size="2.5" fill="#00f">
<text x="573.5" y="367.8">1</text>
<text x="596.2" y="367.8">4</text>
<text x="573.5" y="374.8">2</text>
<text x="596.2" y="374.8">3</text>
</g>
<g font-size="2.1" fill="#a54b4b">
<text x="705.1" y="330.4">1</text>
<text x="705.1" y="333.9">2</text>
<text x="714.1" y="332.1">1</text>
<text x="714.1" y="335.7">2</text>
<text x="705.1" y="362.1">1</text>
<text x="705.1" y="365.7">2</text>
<text x="714.1" y="363.9">1</text>
<text x="714.1" y="367.4">2</text>
</g>
</svg>
